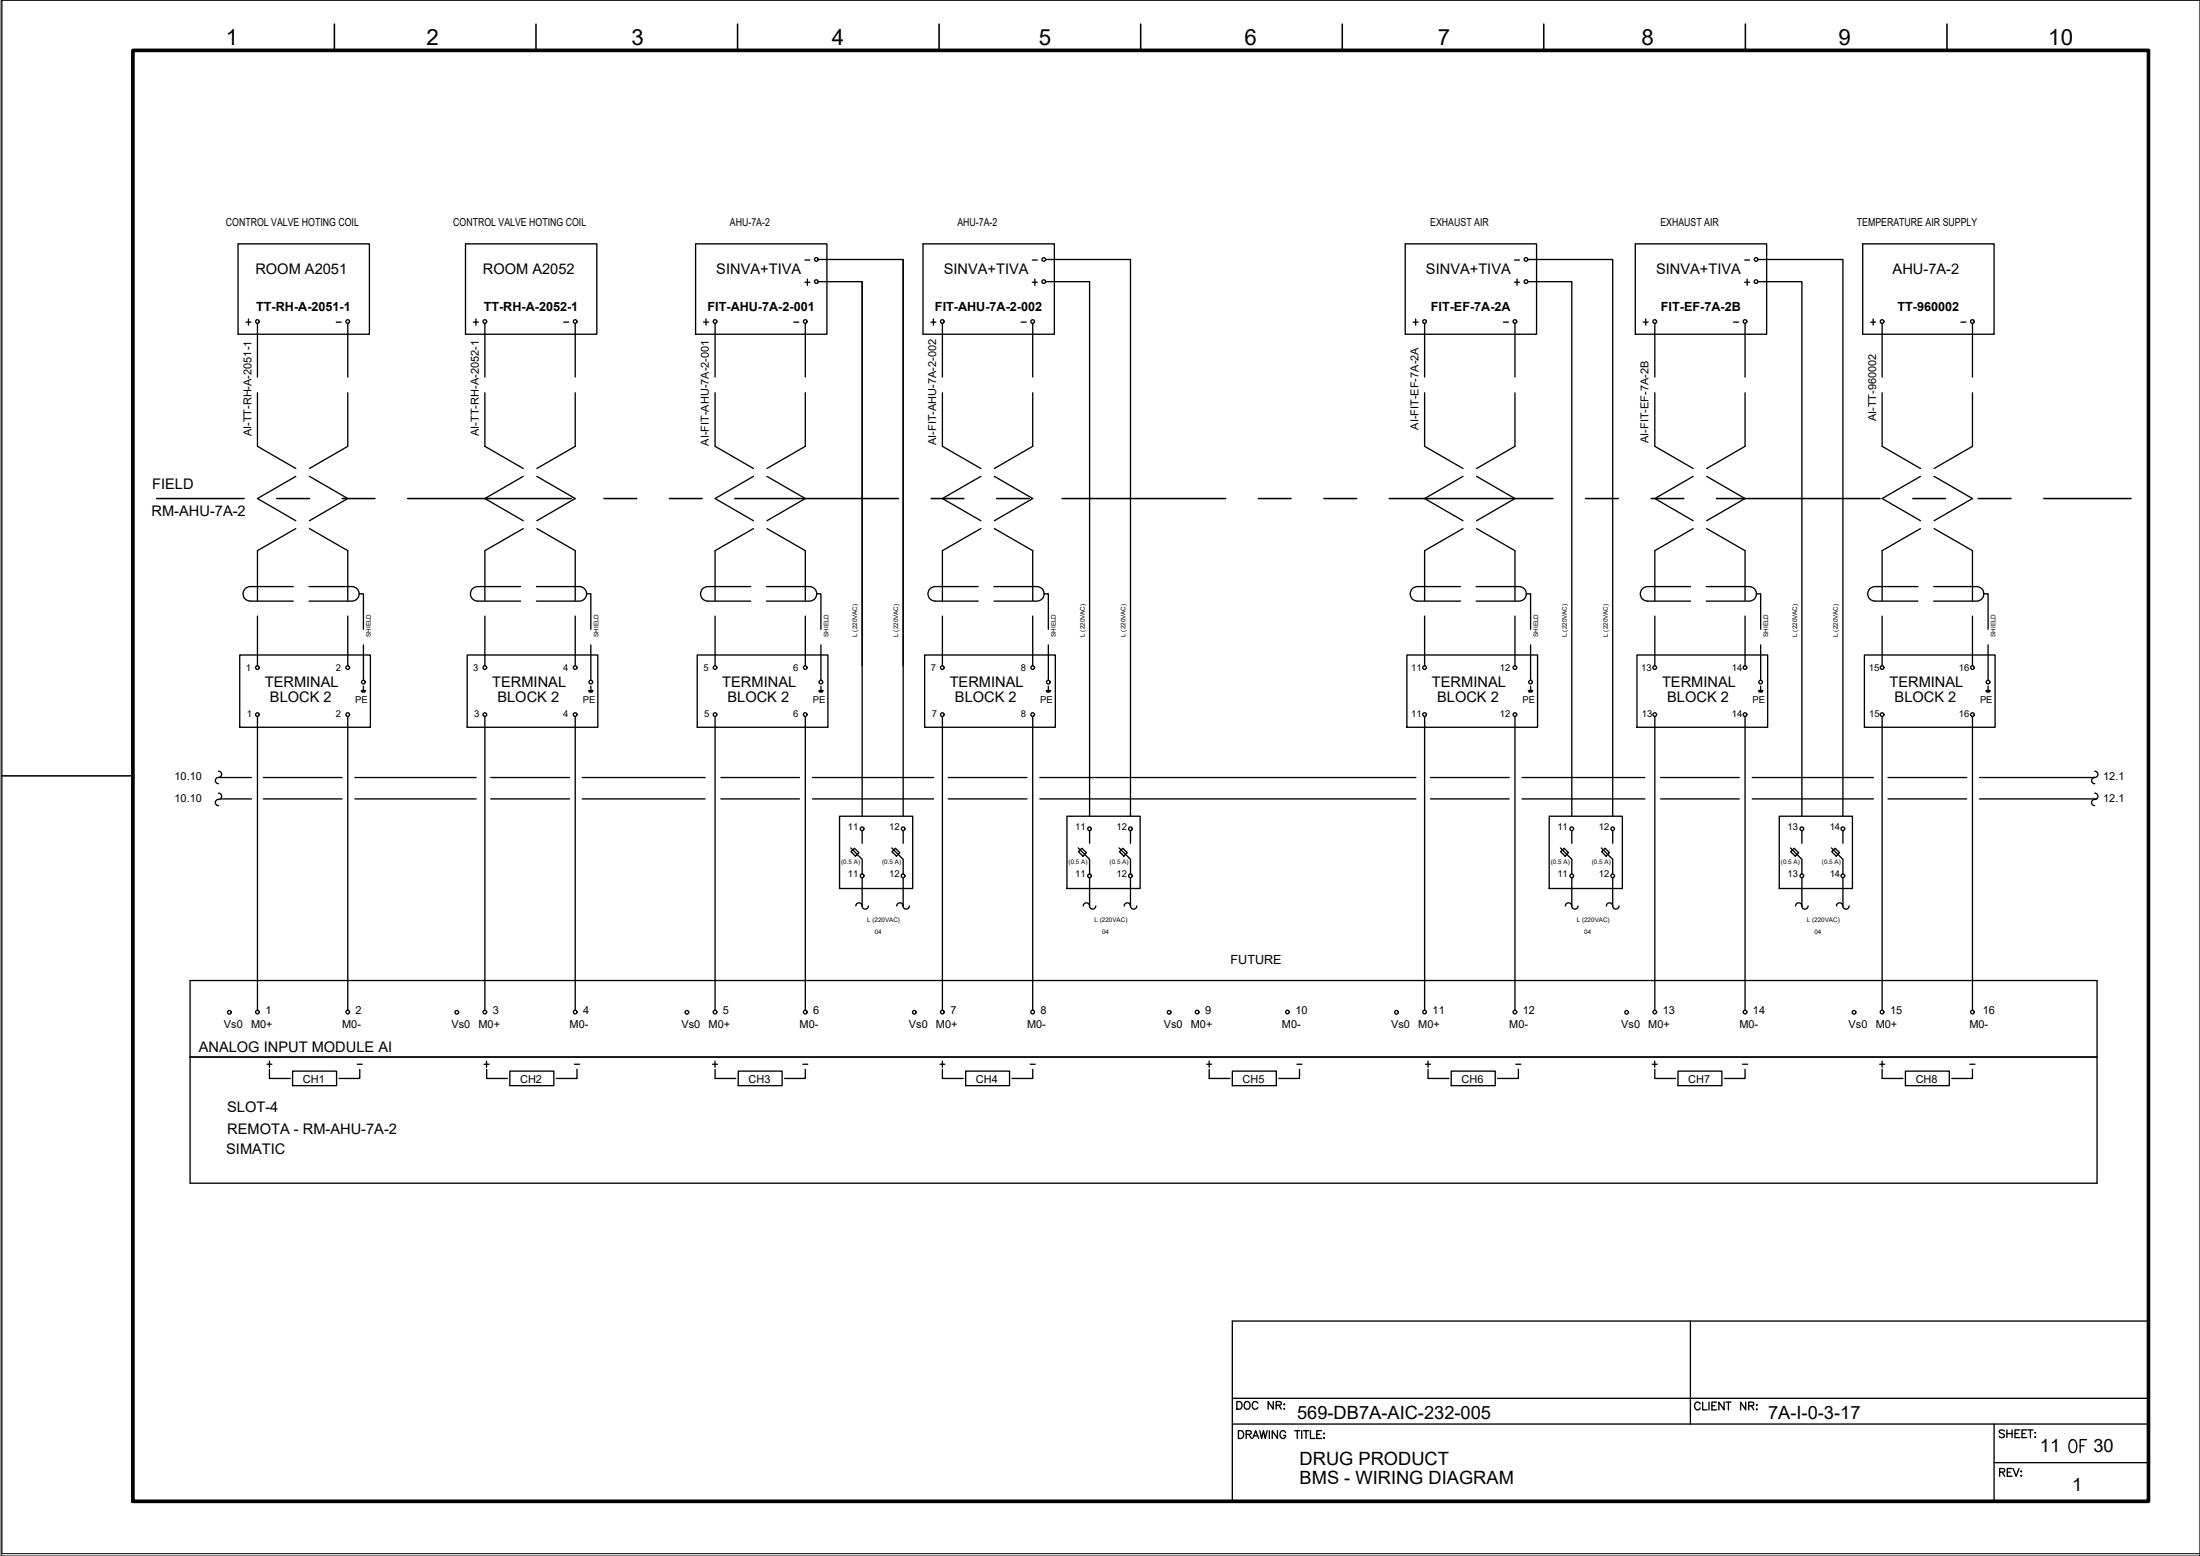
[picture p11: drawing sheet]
<svg xmlns="http://www.w3.org/2000/svg" width="420mm" height="297mm" viewBox="0 0 420 297" stroke-linecap="round" stroke-linejoin="round" font-family="sans-serif">
<!-- layer: G-TTLB-TTLB -->
<path d="M25.4 9.6h384.9v277h-384.9z" fill="none" stroke="#000" stroke-width=".7"/>
<!-- layer: G-TTLB-OTLN -->
<path d="M.4 .1v296.5h419.7" fill="none" stroke="#000" stroke-width=".19"/>
<!-- layer: G-TTLB-INDX -->
<path d="M63.9 4.6v5M102.4 4.6v5M140.9 4.6v5M179.3 4.6v5M217.8 4.6v5M256.3 4.6v5M294.8 4.6v5M333.3 4.6v5M371.8 4.6v5M.4 148.1h25" fill="none" stroke="#000" stroke-width=".3"/>
<!-- layer: LGSP IA4$0$LG_PLOT -->
<path d="M322.8 252.2v19.7M235.4 266.9h174.9M235.4 271.9h174.9M380.8 279.2h29.5M380.8 271.9v14.7M235.4 286.6h174.9" fill="none" stroke="#000" stroke-width=".25"/>
<!-- layer: LG_PLOT -->
<g fill="none" stroke="#000" stroke-width=".25">
<path d="M410.3 252.2h-174.9v34.4M236.5 273.1h.5a.78 .78 0 0 1 .5 .8 .78 .78 0 0 1-.5 .7h-.5zM238 273.8h.8l.2-.3-.1-.2-.3-.2h-.6v1.5M238.5 273.8l.5 .8M239.2 274.6l.6-1.5 .6 1.5M239.5 274.1h.7M240.6 273.1l.3 1.5 .4-1.5 .3 1.5 .4-1.5M242.4 273.1v1.5M244 273.1v1.5l-1-1.5v1.5M245.5 273.5a.54 .54 0 0 0-.6-.4 .54 .54 0 0 0-.4 .6 .61 .61 0 0 0 .1 .8 .61 .61 0 0 0 .8-.1l.1-.4h-.3M247.3 273.1h.9M247.8 273.1v1.5"/>
<path d="M248.6 273.1v1.5M248.9 273.1h1M249.4 273.1v1.5M250.3 273.1v1.5h.8M251.5 273.8h.5M252.4 273.1h-.9v1.5h.9M252.8 274.5h.1zM252.9 273.6v.2zM324.7 268a.54 .54 0 0 0-.6-.3 .54 .54 0 0 0-.5 .5v.4a.54 .54 0 0 0 .5 .5 .54 .54 0 0 0 .6-.3M325.2 267.7v1.4h.8M326.4 267.7v1.4M326.9 268.4h.6"/>
<path d="M327.9 267.7h-1v1.4h1M329.3 267.7v1.4l-1-1.4v1.4M329.6 267.7h1M330.1 267.7v1.4M333.4 267.7v1.4l-1-1.4v1.4M334 268.4l.8-.1 .1-.2v-.3l-.3-.1h-.6v1.4M334.5 268.4l.4 .7M335.4 268.2h.2zM335.4 269.1h.2zM382.8 273.2a.57 .57 0 0 0-1 .1l.2 .2 .7 .3 .1 .4a.66 .66 0 0 1-1 0M383.3 273v1.4M383.3 273.7h1"/>
<path d="M384.3 273v1.4M384.8 273.7h.6M385.7 273h-.9v1.4h.9M386.2 273.7h.5M387.1 273h-.9v1.4h.9M387.3 273h1M387.8 273v1.4M388.6 273.5h.2zM388.7 274.3v.1zM381.9 281h.8l.2-.2-.1-.3-.3-.2h-.6v1.5M382.4 281l.5 .8M383.3 281h.6"/>
<path d="M384.3 280.3h-1v1.5h1M384.5 280.3l.5 1.5 .6-1.5M386 281.7h.1zM386 280.8v.2z"/>
</g>
<!-- layer: I_LIMIT_LINE -->
<g fill="none" stroke="#000" stroke-width=".3">
<path d="M29.9 95.2h16.7M52.9 95.2h6.2M65.3 95.2h6.3M77.9 95.2h31.2M115.3 95.2h6.3M127.8 95.2h6.3M140.3 95.2h31.3M177.8 95.2h6.3M190.3 95.2h6.3M202.8 95.2h31.3M240.3 95.2h6.3M252.8 95.2h6.3"/>
<path d="M265.3 95.2h31.3M302.8 95.2h6.3M315.3 95.2h6.3M327.8 95.2h31.3M365.3 95.2h6.3M377.8 95.2h6.3M390.3 95.2h16.7"/>
</g>
<!-- layer: 0 -->
<g fill="none" stroke="#000" stroke-width=".25">
<path d="M156.3 53.8h8.4v73.3M156.3 49.5h16.2v77.6M164.7 53.8v102M172.5 49.5v106.3M199.7 53.8h8.4v102M199.7 49.5h16.2v106.3M291.8 53.8h8.4v102M291.8 49.5h16.2v106.3M335.7 53.8h8.4v102M335.7 49.5h16.3v106.3M41.7 148.4h6.3M42.1 152.5h5.9"/>
<path d="M50.3 148.4h15M50.3 152.5h15M67.8 148.4h23.1M67.8 152.5h23.1M93.7 148.4h15.1M93.7 152.5h15.1M111.2 148.4h23.5M111.2 152.5h23.5M137.7 148.4h15M137.7 152.5h15M155.2 148.4h23.1M155.2 152.5h23.1"/>
<path d="M181.1 148.4h15M181.1 152.5h15M198.6 148.4h71.8M198.6 152.5h71.8M273.2 148.4h15M273.2 152.5h15M290.7 148.4h23.4M290.7 152.5h23.4M317.1 148.4h15.1M317.1 152.5h15.1M334.6 148.4h23.2M334.6 152.5h23.2"/>
<path d="M360.6 148.4h15M360.6 152.5h15M378.1 148.4h22M378.1 152.5h22.3M164.7 167.5v5.5M172.5 167.5v5.5M208.1 167.5v5.5M215.9 167.5v5.5M300.2 167.5v5.5M308 167.5v5.5M344.1 167.5v5.5M352 167.5v5.5"/>
<path d="M400.5 187.2v38.7"/>
</g>
<!-- layer: I_DATA -->
<g fill="none" stroke="#000" stroke-width=".25">
<path d="M45.5 46.6h25v17.2h-25zM88.9 46.6h25.1v17.2h-25.1zM132.8 46.6h25.1v17.2h-25.1zM153.7 53.9h1M154.2 53.3v1.2M176.3 46.6h25.1v17.2h-25.1zM268.4 46.6h25.1v17.2h-25.1zM289.2 53.9h1M289.7 53.3v1.2M312.3 46.6h25.1v17.2h-25.1zM355.7 46.6h25.1v17.2h-25.1zM47 61.5h.9"/>
<path d="M47.5 60.9v1.2M90.4 61.5h1M90.9 60.9v1.2M134.4 61.5h.9M134.8 60.9v1.2M313.8 61.5h1M314.3 60.9v1.2M45.8 125h24.9v13.8h-24.9zM69 131.8h.8M69.1 132h.6M69.2 132.1h.5M69.4 131v.8"/>
<path d="M89.2 125h25v13.8h-25zM112.4 131.8h.8M112.5 132h.7M112.6 132.1h.5M112.8 131v.8M133.2 125h24.9v13.8h-24.9zM156.4 131.8h.8M156.4 132h.7M156.5 132.1h.6M156.8 131v.8M176.6 125h24.9v13.8h-24.9zM199.8 131.8h.8"/>
<path d="M199.9 132h.7M200 132.1h.5M200.2 131v.8M268.7 125h24.9v13.8h-24.9zM291.9 131.8h.8M292 132h.7M292 132.1h.6M292.3 131v.8M312.6 125h25v13.8h-25zM335.9 131.8h.8M335.9 132h.7M336 132.1h.5"/>
<path d="M336.3 131v.8M356.1 125h24.9v13.8h-24.9zM379.3 131.8h.8M379.3 132h.7M379.4 132.1h.6M379.7 131v.8M160.3 155.8h14v13.8h-14zM203.8 155.8h13.9v13.8h-13.9zM295.9 155.8h13.9v13.8h-13.9zM339.8 155.8h14v13.8h-14zM400.5 187.2h-364.2v38.7h364.2M36.3 201.8h364.2"/>
<path d="M51.5 205.9h3.9M55.9 204.5h8.4v2.7h-8.4zM68.7 204.1v1.8h-4M92.5 203.2h.9M92.9 202.6v1.1M92.9 204.1v1.8h4M97.4 204.5h8.4v2.7h-8.4zM110.2 204.1v1.8h-4M136.6 205.9h3.9M141 204.5h8.4v2.7h-8.4zM153.8 204.1v1.8h-4M179.5 203.2h.9"/>
<path d="M180 204.1v1.8h4M180 202.6v1.1M184.4 204.5h8.4v2.7h-8.4zM197.2 204.1v1.8h-3.9M230.5 203.2h.9M230.9 202.6v1.1M230.9 204.1v1.8h4M235.4 204.5h8.4v2.7h-8.4zM248.2 204.1v1.8h-4M272.7 205.9h4M277.2 204.5h8.4v2.7h-8.4zM290 204.1v1.8h-4"/>
<path d="M316 205.9h4M320.5 204.5h8.3v2.7h-8.3zM333.3 204.1v1.8h-4M359.5 205.9h3.9M363.9 204.5h8.4v2.7h-8.4zM376.7 204.1v1.8h-4"/>
<circle cx="155.9" cy="53.8" r=".35"/>
<circle cx="291.4" cy="53.8" r=".35"/>
<circle cx="49.2" cy="61.4" r=".35"/>
<circle cx="92.6" cy="61.4" r=".35"/>
<circle cx="136.6" cy="61.4" r=".35"/>
<circle cx="316" cy="61.4" r=".35"/>
<circle cx="49.2" cy="136.4" r=".35"/>
<circle cx="49.2" cy="127.4" r=".35"/>
<circle cx="66.4" cy="136.4" r=".35"/>
<circle cx="66.4" cy="127.4" r=".35"/>
<circle cx="69.4" cy="130.2" r=".35"/>
<circle cx="92.6" cy="127.4" r=".35"/>
<circle cx="92.6" cy="136.4" r=".35"/>
<circle cx="109.8" cy="127.4" r=".35"/>
<circle cx="109.8" cy="136.4" r=".35"/>
<circle cx="112.8" cy="130.2" r=".35"/>
<circle cx="136.6" cy="127.4" r=".35"/>
<circle cx="136.6" cy="136.4" r=".35"/>
<circle cx="153.8" cy="136.4" r=".35"/>
<circle cx="153.8" cy="127.4" r=".35"/>
<circle cx="156.8" cy="130.2" r=".35"/>
<circle cx="180" cy="136.4" r=".35"/>
<circle cx="180" cy="127.4" r=".35"/>
<circle cx="197.2" cy="136.4" r=".35"/>
<circle cx="197.2" cy="127.4" r=".35"/>
<circle cx="200.2" cy="130.2" r=".35"/>
<circle cx="272.1" cy="136.4" r=".35"/>
<circle cx="272.1" cy="127.4" r=".35"/>
<circle cx="289.3" cy="136.4" r=".35"/>
<circle cx="289.3" cy="127.4" r=".35"/>
<circle cx="292.3" cy="130.2" r=".35"/>
<circle cx="316" cy="136.4" r=".35"/>
<circle cx="316" cy="127.4" r=".35"/>
<circle cx="333.3" cy="127.4" r=".35"/>
<circle cx="333.3" cy="136.4" r=".35"/>
<circle cx="336.2" cy="130.2" r=".35"/>
<circle cx="359.4" cy="127.4" r=".35"/>
<circle cx="359.4" cy="136.4" r=".35"/>
<circle cx="376.7" cy="127.4" r=".35"/>
<circle cx="376.7" cy="136.4" r=".35"/>
<circle cx="379.7" cy="130.2" r=".35"/>
<circle cx="164.6" cy="158.2" r=".35"/>
<circle cx="172.5" cy="158.2" r=".35"/>
<circle cx="208.1" cy="158.2" r=".35"/>
<circle cx="215.9" cy="158.2" r=".35"/>
<circle cx="300.2" cy="158.2" r=".35"/>
<circle cx="308" cy="158.2" r=".35"/>
<circle cx="344.1" cy="158.2" r=".35"/>
<circle cx="351.9" cy="158.2" r=".35"/>
<circle cx="164.6" cy="167.2" r=".35"/>
<circle cx="172.5" cy="167.2" r=".35"/>
<circle cx="208.1" cy="167.2" r=".35"/>
<circle cx="215.9" cy="167.2" r=".35"/>
<circle cx="300.2" cy="167.2" r=".35"/>
<circle cx="308" cy="167.2" r=".35"/>
<circle cx="344.1" cy="167.2" r=".35"/>
<circle cx="351.9" cy="167.2" r=".35"/>
<circle cx="43.8" cy="193.2" r=".35"/>
<circle cx="49.2" cy="193.2" r=".35"/>
<circle cx="66.4" cy="193.2" r=".35"/>
<circle cx="87.2" cy="193.2" r=".35"/>
<circle cx="92.6" cy="193.2" r=".35"/>
<circle cx="109.8" cy="193.2" r=".35"/>
<circle cx="131.2" cy="193.2" r=".35"/>
<circle cx="136.6" cy="193.2" r=".35"/>
<circle cx="153.8" cy="193.2" r=".35"/>
<circle cx="174.6" cy="193.2" r=".35"/>
<circle cx="180" cy="193.2" r=".35"/>
<circle cx="197.2" cy="193.2" r=".35"/>
<circle cx="223.3" cy="193.2" r=".35"/>
<circle cx="228.6" cy="193.2" r=".35"/>
<circle cx="245.9" cy="193.2" r=".35"/>
<circle cx="266.7" cy="193.2" r=".35"/>
<circle cx="272.1" cy="193.2" r=".35"/>
<circle cx="289.3" cy="193.2" r=".35"/>
<circle cx="310.7" cy="193.2" r=".35"/>
<circle cx="316" cy="193.2" r=".35"/>
<circle cx="333.3" cy="193.2" r=".35"/>
<circle cx="354.1" cy="193.2" r=".35"/>
<circle cx="359.4" cy="193.2" r=".35"/>
<circle cx="376.7" cy="193.2" r=".35"/>
</g>
<!-- layer: I_TABS -->
<g fill="none" stroke="#000" stroke-width=".25">
<path d="M49.2 61.7v10.3M49.2 75v10.2l7.3 4.2M66.4 61.7v10.3M66.4 75v10.2l-7.3 4.2M92.6 61.7v10.3M92.6 75v10.2l7.3 4.2M109.9 61.7v10.3M109.9 75v10.2l-7.4 4.2M136.6 61.7v10.3M136.6 75v10.2l7.3 4.2M153.8 61.7v10.3M153.8 75v10.2l-7.3 4.2"/>
<path d="M180 61.7v10.3M180 75v10.2l7.3 4.2M197.2 61.7v10.3M197.2 75v10.2l-7.3 4.2M272.1 61.7v10.3M272.1 75v10.2l7.3 4.2M289.3 61.7v10.3M289.3 75v10.2l-7.3 4.2M316 61.7v10.3M316 75v10.2l7.4 4.2M333.3 61.7v10.3M333.3 75v10.2l-7.4 4.2"/>
<path d="M359.5 61.7v10.3M359.5 75v10.2l7.3 4.2M376.7 61.7v10.3M376.7 75v10.2l-7.3 4.2M56.5 90.9l-7.3 4.3 7.3 4.2M59.1 90.9l7.3 4.3-7.3 4.2M99.9 90.9l-7.3 4.3 7.3 4.2M102.5 90.9l7.4 4.3-7.4 4.2M143.9 90.9l-7.3 4.3 7.3 4.2M146.5 90.9l7.3 4.3-7.3 4.2M187.3 90.9l-7.3 4.3 7.3 4.2M189.9 90.9l7.3 4.3-7.3 4.2"/>
<path d="M279.4 90.9l-7.3 4.3 7.3 4.2M282 90.9l7.3 4.3-7.3 4.2M323.4 90.9l-7.4 4.3 7.4 4.2M325.9 90.9l7.4 4.3-7.4 4.2M366.8 90.9l-7.3 4.3 7.3 4.2M369.4 90.9l7.3 4.3-7.3 4.2M49.2 117.6v9.5M56 112h-8.2a1.39 1.39 0 0 0-1.4 1.4 1.39 1.39 0 0 0 1.4 1.4h8.2M56.5 100.9l-7.3 4.2v9.5M59 112h8.2a1.39 1.39 0 0 1 1.4 1.4 1.39 1.39 0 0 1-1.4 1.4h-8.2M59.1 100.9l7.3 4.2v9.5M66.4 117.6v9.5"/>
<path d="M68.6 113.4h.8v6.7M92.6 117.6v9.5M99.4 112h-8.2a1.39 1.39 0 0 0-1.4 1.4 1.39 1.39 0 0 0 1.4 1.4h8.2M99.9 100.9l-7.3 4.2v9.5M102.4 112h8.2a1.39 1.39 0 0 1 1.4 1.4 1.39 1.39 0 0 1-1.4 1.4h-8.2M102.5 100.9l7.4 4.2v9.5M109.9 117.6v9.5M112 113.4h.8v6.7M136.6 117.6v9.5M143.4 112h-8.2a1.39 1.39 0 0 0-1.4 1.4 1.39 1.39 0 0 0 1.4 1.4h8.2M143.9 100.9l-7.3 4.2v9.5M146.4 112h8.2a1.39 1.39 0 0 1 1.4 1.4 1.39 1.39 0 0 1-1.4 1.4h-8.2"/>
<path d="M146.5 100.9l7.3 4.2v9.5M153.8 117.6v9.5M156 113.4h.8v6.7M180 117.6v9.5M186.8 112h-8.2a1.39 1.39 0 0 0-1.4 1.4 1.39 1.39 0 0 0 1.4 1.4h8.2M187.3 100.9l-7.3 4.2v9.5M189.8 112h8.2a1.39 1.39 0 0 1 1.4 1.4 1.39 1.39 0 0 1-1.4 1.4h-8.2M189.9 100.9l7.3 4.2v9.5M197.2 117.6v9.5M199.4 113.4h.8v6.7M272.1 117.6v9.5M278.9 112h-8.2a1.39 1.39 0 0 0-1.4 1.4 1.39 1.39 0 0 0 1.4 1.4h8.2"/>
<path d="M279.4 100.9l-7.3 4.2v9.5M281.9 112h8.2a1.39 1.39 0 0 1 1.4 1.4 1.39 1.39 0 0 1-1.4 1.4h-8.2M282 100.9l7.3 4.2v9.5M289.3 117.6v9.5M291.5 113.4h.8v6.7M316 117.6v9.5M322.9 112h-8.3a1.39 1.39 0 0 0-1.3 1.4 1.39 1.39 0 0 0 1.3 1.4h8.3M323.4 100.9l-7.4 4.2v9.5M325.9 112h8.2a1.39 1.39 0 0 1 1.3 1.4 1.39 1.39 0 0 1-1.3 1.4h-8.2M325.9 100.9l7.4 4.2v9.5M333.3 117.6v9.5M335.4 113.4h.9v6.7"/>
<path d="M359.5 117.6v9.5M366.3 112h-8.2a1.39 1.39 0 0 0-1.4 1.4 1.39 1.39 0 0 0 1.4 1.4h8.2M366.8 100.9l-7.3 4.2v9.5M369.3 112h8.2a1.39 1.39 0 0 1 1.4 1.4 1.39 1.39 0 0 1-1.4 1.4h-8.2M369.4 100.9l7.3 4.2v9.5M376.7 117.6v9.5M378.9 113.4h.8v6.7M49.2 136.8v56.1M66.4 136.8v56.1M69.4 123.1v6.8M92.6 136.8v56.1M109.9 136.8v56.1"/>
<path d="M112.8 123.1v6.8M136.6 136.8v56.1M153.8 136.8v56.1M156.8 123.1v6.8M180 136.8v56.1M197.2 136.8v56.1M200.2 123.1v6.8M272.1 136.8v56.1M289.3 136.8v56.1M292.3 123.1v6.8M316 136.8v56.1M333.3 136.8v56.1"/>
<path d="M336.3 123.1v6.8M359.5 136.8v56.1M376.7 136.8v56.1M379.7 123.1v6.8M41.7 147.2a.6 .6 0 0 1 .6 .6 .6 .6 0 0 1-.6 .6M41.7 148.4a.6 .6 0 0 0-.6 .6 .6 .6 0 0 0 .6 .6M41.7 151.4a.6 .6 0 0 1 .6 .6 .6 .6 0 0 1-.6 .6M41.7 152.6a.6 .6 0 0 0-.6 .6 .6 .6 0 0 0 .6 .6M400.1 147.2a.6 .6 0 0 1 .6 .6 .6 .6 0 0 1-.6 .6M400.1 148.4a.6 .6 0 0 0-.6 .6 .6 .6 0 0 0 .6 .6M400.1 151.4a.6 .6 0 0 1 .6 .6 .6 .6 0 0 1-.6 .6M400.1 152.6a.6 .6 0 0 0-.6 .6 .6 .6 0 0 0 .6 .6"/>
<path d="M163.4 172.9a.6 .6 0 0 1 .7-.6 .6 .6 0 0 1 .6 .6M164.6 172.9a.6 .6 0 0 0 .6 .7 .6 .6 0 0 0 .6-.7M171.3 172.9a.64 .64 0 0 1 .7-.5 .64 .64 0 0 1 .5 .8 .6 .6 0 0 0 .7 .3 .6 .6 0 0 0 .5-.6M206.9 172.9a.63 .63 0 0 1 .7-.5 .63 .63 0 0 1 .5 .8 .6 .6 0 0 0 .7 .3 .6 .6 0 0 0 .5-.6M214.7 172.9a.64 .64 0 0 1 .8-.5 .64 .64 0 0 1 .4 .8 .6 .6 0 0 0 .7 .3 .6 .6 0 0 0 .5-.6M299 172.9a.64 .64 0 0 1 .7-.5 .64 .64 0 0 1 .5 .8 .6 .6 0 0 0 .7 .3 .6 .6 0 0 0 .5-.6M306.8 172.9a.64 .64 0 0 1 .7-.5 .64 .64 0 0 1 .5 .8 .6 .6 0 0 0 .7 .3 .6 .6 0 0 0 .5-.6M342.9 172.9a.6 .6 0 0 1 .6-.6 .6 .6 0 0 1 .6 .6M344.1 172.9a.6 .6 0 0 0 .6 .7 .6 .6 0 0 0 .6-.7M350.7 172.9a.64 .64 0 0 1 .8-.5 .64 .64 0 0 1 .5 .8 .6 .6 0 0 0 .7 .3 .6 .6 0 0 0 .4-.6"/>
</g>
<!-- layer: EI-CTRL -->
<g fill="none" stroke="#000" stroke-width=".25">
<path d="M164.7 158.6v2.4M172.5 158.6v2.4M208.1 158.6v2.4M215.9 158.6v2.4M300.2 158.6v2.4M308 158.6v2.4M344.1 158.6v2.4M352 158.6v2.4M162.5 161.9l2.2 2.1v2.8M162.5 162.6l.7-.7 .8 .9-.6 .6zM170.3 161.9l2.2 2.1v2.8M170.3 162.6l.7-.7 .9 .9-.7 .6z"/>
<path d="M205.9 161.9l2.2 2.1v2.8M206 162.6l.6-.7 .9 .9-.7 .6zM213.7 161.9l2.2 2.1v2.8M213.8 162.6l.6-.7 .9 .9-.7 .6zM298 161.9l2.2 2.1v2.8M298 162.6l.7-.7 .9 .9-.7 .6zM305.8 161.9l2.2 2.1v2.8M305.9 162.6l.6-.7 .9 .9-.7 .6zM341.9 161.9l2.2 2.1v2.8M342 162.6l.6-.7 .9 .9-.6 .6zM349.8 161.9l2.2 2.1v2.8M350.5 161.9l.8 .9-.6 .6-.9-.8z"/>
</g>
<!-- layer: 0 -->
<path d="M.2 .1h419.9v296.9h-419.9z" fill="none" stroke="#000" stroke-width=".19"/>
<text font-size="5.7" x="394.4" y="278.7">OF</text>
<text font-size="4.4" x="235.3" y="270.2">DOC NR:</text>
<g font-size="4.3">
<text x="43.1" y="8.6">1</text>
<text x="81.5" y="8.6">2</text>
<text x="120.6" y="8.6">3</text>
<text x="158.9" y="8.6">4</text>
<text x="198.4" y="8.6">5</text>
<text x="237.7" y="8.6">6</text>
<text x="274.6" y="8.6">7</text>
<text x="313.5" y="8.6">8</text>
<text x="351.1" y="8.6">9</text>
<text x="391.2" y="8.6">10</text>
</g>
<g font-size="4">
<text x="196.1" y="55.7">+</text>
<text x="332.3" y="55.7">+</text>
<text x="176.7" y="63.1">+</text>
<text x="268.8" y="63.1">+</text>
<text x="356.3" y="63.1">+</text>
<text x="50.1" y="205">+</text>
<text x="135.1" y="205">+</text>
<text x="271.3" y="205">+</text>
<text x="314.7" y="205">+</text>
<text x="358.1" y="205">+</text>
</g>
<g font-size="3.5">
<text x="247.7" y="270.8">569-DB7A-AIC-232-005</text>
<text x="337.7" y="270.9">7A-I-0-3-17</text>
<text x="248.2" y="279.7">DRUG PRODUCT</text>
<text x="389.6" y="277.2">11</text>
<text x="399.8" y="277.2">30</text>
<text x="248.2" y="283.2">BMS - WIRING DIAGRAM</text>
<text x="395.8" y="284.6">1</text>
</g>
<g font-size="2.8">
<text x="48.8" y="52.4">ROOM A2051</text>
<text x="92.2" y="52.4">ROOM A2052</text>
<text x="136.8" y="52.4">SINVA+TIVA</text>
<text x="180.2" y="52.4">SINVA+TIVA</text>
<text x="272.3" y="52.4">SINVA+TIVA</text>
<text x="316.3" y="52.4">SINVA+TIVA</text>
<text x="361.5" y="52.4">AHU-7A-2</text>
<text x="29.1" y="93.4">FIELD</text>
<text x="28.9" y="98.6">RM-AHU-7A-2</text>
<text x="50.6" y="131.2">TERMINAL</text>
<text x="94" y="131.2">TERMINAL</text>
<text x="137.9" y="131.2">TERMINAL</text>
<text x="181.4" y="131.2">TERMINAL</text>
<text x="273.5" y="131.2">TERMINAL</text>
<text x="317.4" y="131.2">TERMINAL</text>
<text x="360.8" y="131.2">TERMINAL</text>
<text x="51.6" y="134.1">BLOCK 2</text>
<text x="95" y="134.1">BLOCK 2</text>
<text x="138.9" y="134.1">BLOCK 2</text>
<text x="182.4" y="134.1">BLOCK 2</text>
<text x="274.5" y="134.1">BLOCK 2</text>
<text x="318.4" y="134.1">BLOCK 2</text>
<text x="361.8" y="134.1">BLOCK 2</text>
<text x="38" y="200.9">ANALOG INPUT MODULE AI</text>
<text x="43.4" y="212.3">SLOT-4</text>
<text x="43.2" y="220.3">SIMATIC</text>
<text x="43.4" y="216.4">REMOTA - RM-AHU-7A-2</text>
</g>
<g font-size="2.6">
<text x="152.8" y="50.8">-</text>
<text x="196.1" y="50.8">-</text>
<text x="288.2" y="50.8">-</text>
<text x="332.3" y="50.8">-</text>
<text x="63.5" y="62.8">-</text>
<text x="106.9" y="62.8">-</text>
<text x="150.6" y="62.8">-</text>
<text x="194" y="62.8">-</text>
<text x="286.1" y="62.8">-</text>
<text x="330.2" y="62.8">-</text>
<text x="373.6" y="62.8">-</text>
<text x="67.4" y="204.3">-</text>
<text x="108.7" y="204.3">-</text>
<text x="152.4" y="204.3">-</text>
<text x="195.8" y="204.3">-</text>
<text x="246.9" y="204.3">-</text>
<text x="288.6" y="204.3">-</text>
<text x="332" y="204.3">-</text>
<text x="375.4" y="204.3">-</text>
</g>
<g font-size="2.4">
<text x="48.9" y="59.3">TT-RH-A-2051-1</text>
<text x="92.4" y="59.3">TT-RH-A-2052-1</text>
<text x="135.1" y="59.3">FIT-AHU-7A-2-001</text>
<text x="178.6" y="59.3">FIT-AHU-7A-2-002</text>
<text x="273.3" y="59.3">FIT-EF-7A-2A</text>
<text x="317.2" y="59.3">FIT-EF-7A-2B</text>
<text x="362.4" y="59.3">TT-960002</text>
<text x="235" y="184.1">FUTURE</text>
</g>
<g font-size="2.1">
<text x="43.1" y="43.2">CONTROL VALVE HOTING COIL</text>
<text x="86.6" y="43.2">CONTROL VALVE HOTING COIL</text>
<text x="139.4" y="43.2">AHU-7A-2</text>
<text x="182.8" y="43.2">AHU-7A-2</text>
<text x="273.2" y="43.2">EXHAUST AIR</text>
<text x="317.1" y="43.2">EXHAUST AIR</text>
<text x="354.6" y="43.2">TEMPERATURE AIR SUPPLY</text>
<text x="48" y="83.3" transform="rotate(-90 48 83.3)">AI-TT-RH-A-2051-1</text>
<text x="91.4" y="83.2" transform="rotate(-90 91.4 83.2)">AI-TT-RH-A-2052-1</text>
<text x="270.9" y="82" transform="rotate(-90 270.9 82)">AI-FIT-EF-7A-2A</text>
<text x="358.3" y="80.5" transform="rotate(-90 358.3 80.5)">AI-TT-960002</text>
<text x="135.4" y="85.1" transform="rotate(-90 135.4 85.1)">AI-FIT-AHU-7A-2-001</text>
<text x="178.8" y="84.9" transform="rotate(-90 178.8 84.9)">AI-FIT-AHU-7A-2-002</text>
<text x="314.9" y="84.6" transform="rotate(-90 314.9 84.6)">AI-FIT-EF-7A-2B</text>
<text x="33.3" y="149">10.10</text>
<text x="401.7" y="149">12.1</text>
<text x="33.3" y="153.1">10.10</text>
<text x="401.7" y="153.1">12.1</text>
<text x="42.8" y="196.3">Vs0</text>
<text x="47.9" y="196.2">M0+</text>
<text x="50.7" y="193.7">1</text>
<text x="65.3" y="196.2">M0-</text>
<text x="67.9" y="193.7">2</text>
<text x="86.2" y="196.3">Vs0</text>
<text x="91.4" y="196.2">M0+</text>
<text x="94.1" y="193.7">3</text>
<text x="108.8" y="196.2">M0-</text>
<text x="111.4" y="193.7">4</text>
<text x="130.2" y="196.3">Vs0</text>
<text x="135.3" y="196.2">M0+</text>
<text x="138.1" y="193.7">5</text>
<text x="152.7" y="196.2">M0-</text>
<text x="155.3" y="193.7">6</text>
<text x="173.6" y="196.3">Vs0</text>
<text x="178.8" y="196.2">M0+</text>
<text x="181.5" y="193.7">7</text>
<text x="196.2" y="196.2">M0-</text>
<text x="198.7" y="193.7">8</text>
<text x="222.2" y="196.3">Vs0</text>
<text x="227.4" y="196.2">M0+</text>
<text x="230.2" y="193.7">9</text>
<text x="244.8" y="196.2">M0-</text>
<text x="247.4" y="193.7">10</text>
<text x="265.7" y="196.3">Vs0</text>
<text x="270.8" y="196.2">M0+</text>
<text x="273.6" y="193.7">11</text>
<text x="288.2" y="196.2">M0-</text>
<text x="290.8" y="193.7">12</text>
<text x="309.6" y="196.3">Vs0</text>
<text x="314.8" y="196.2">M0+</text>
<text x="317.5" y="193.7">13</text>
<text x="332.2" y="196.2">M0-</text>
<text x="334.8" y="193.7">14</text>
<text x="353.1" y="196.3">Vs0</text>
<text x="358.2" y="196.2">M0+</text>
<text x="361" y="193.7">15</text>
<text x="376.1" y="196.2">M0-</text>
<text x="378.7" y="193.7">16</text>
<text x="57.8" y="206.7">CH1</text>
<text x="99.3" y="206.7">CH2</text>
<text x="143" y="206.7">CH3</text>
<text x="186.4" y="206.7">CH4</text>
<text x="237.3" y="206.7">CH5</text>
<text x="279.1" y="206.7">CH6</text>
<text x="322.4" y="206.7">CH7</text>
<text x="365.9" y="206.7">CH8</text>
</g>
<g font-size="1.8">
<text x="46.9" y="128">1</text>
<text x="64.1" y="128">2</text>
<text x="90.4" y="128">3</text>
<text x="107.6" y="128">4</text>
<text x="134.3" y="128">5</text>
<text x="151.5" y="128">6</text>
<text x="177.8" y="128">7</text>
<text x="194.9" y="128">8</text>
<text x="269.5" y="128">11</text>
<text x="286.5" y="128">12</text>
<text x="313.4" y="128">13</text>
<text x="330.8" y="128">14</text>
<text x="356.9" y="128">15</text>
<text x="374.1" y="128">16</text>
<text x="47.1" y="136.9">1</text>
<text x="64.1" y="136.9">2</text>
<text x="67.9" y="134.2">PE</text>
<text x="90.6" y="136.9">3</text>
<text x="107.6" y="136.9">4</text>
<text x="111.3" y="134.2">PE</text>
<text x="134.5" y="136.9">5</text>
<text x="151.5" y="136.9">6</text>
<text x="155.2" y="134.2">PE</text>
<text x="177.9" y="136.9">7</text>
<text x="194.9" y="136.9">8</text>
<text x="198.7" y="134.2">PE</text>
<text x="269.5" y="136.9">11</text>
<text x="286.5" y="136.9">12</text>
<text x="290.8" y="134.2">PE</text>
<text x="313.5" y="136.9">13</text>
<text x="330.8" y="136.9">14</text>
<text x="334.7" y="134.2">PE</text>
<text x="357" y="136.9">15</text>
<text x="374.1" y="136.9">16</text>
<text x="378.1" y="134.2">PE</text>
<text x="161.9" y="158.5">11</text>
<text x="169.8" y="158.5">12</text>
<text x="205.3" y="158.5">11</text>
<text x="213.3" y="158.5">12</text>
<text x="297.4" y="158.5">11</text>
<text x="305.3" y="158.5">12</text>
<text x="341.4" y="158.5">13</text>
<text x="349.4" y="158.5">14</text>
<text x="161.9" y="167.5">11</text>
<text x="169.8" y="167.5">12</text>
<text x="205.3" y="167.5">11</text>
<text x="213.3" y="167.5">12</text>
<text x="297.4" y="167.5">11</text>
<text x="305.3" y="167.5">12</text>
<text x="341.4" y="167.5">13</text>
<text x="349.4" y="167.5">14</text>
</g>
<g font-size="1.2">
<text x="70.8" y="121.6" transform="rotate(-90 70.8 121.6)">SHIELD</text>
<text x="114.3" y="121.6" transform="rotate(-90 114.3 121.6)">SHIELD</text>
<text x="158.2" y="121.6" transform="rotate(-90 158.2 121.6)">SHIELD</text>
<text x="163.7" y="121.6" transform="rotate(-90 163.7 121.6)">L (220VAC)</text>
<text x="171.6" y="121.6" transform="rotate(-90 171.6 121.6)">L (220VAC)</text>
<text x="201.7" y="121.6" transform="rotate(-90 201.7 121.6)">SHIELD</text>
<text x="207.2" y="121.6" transform="rotate(-90 207.2 121.6)">L (220VAC)</text>
<text x="215" y="121.6" transform="rotate(-90 215 121.6)">L (220VAC)</text>
<text x="293.8" y="121.6" transform="rotate(-90 293.8 121.6)">SHIELD</text>
<text x="299.3" y="121.6" transform="rotate(-90 299.3 121.6)">L (220VAC)</text>
<text x="307.1" y="121.6" transform="rotate(-90 307.1 121.6)">L (220VAC)</text>
<text x="337.7" y="121.6" transform="rotate(-90 337.7 121.6)">SHIELD</text>
<text x="343.2" y="121.6" transform="rotate(-90 343.2 121.6)">L (220VAC)</text>
<text x="351" y="121.6" transform="rotate(-90 351 121.6)">L (220VAC)</text>
<text x="381.1" y="121.6" transform="rotate(-90 381.1 121.6)">SHIELD</text>
<text x="160.7" y="164.9">(0.5 A)</text>
<text x="168.5" y="164.9">(0.5 A)</text>
<text x="204.1" y="164.9">(0.5 A)</text>
<text x="211.9" y="164.9">(0.5 A)</text>
<text x="296.2" y="164.9">(0.5 A)</text>
<text x="304" y="164.9">(0.5 A)</text>
<text x="340.1" y="164.9">(0.5 A)</text>
<text x="348" y="164.9">(0.5 A)</text>
<text x="165.6" y="176">L (220VAC)</text>
<text x="167" y="178.3">04</text>
<text x="209" y="176">L (220VAC)</text>
<text x="210.5" y="178.3">04</text>
<text x="301.1" y="176">L (220VAC)</text>
<text x="302.6" y="178.3">04</text>
<text x="345.1" y="176">L (220VAC)</text>
<text x="346.5" y="178.3">04</text>
</g>
</svg>
